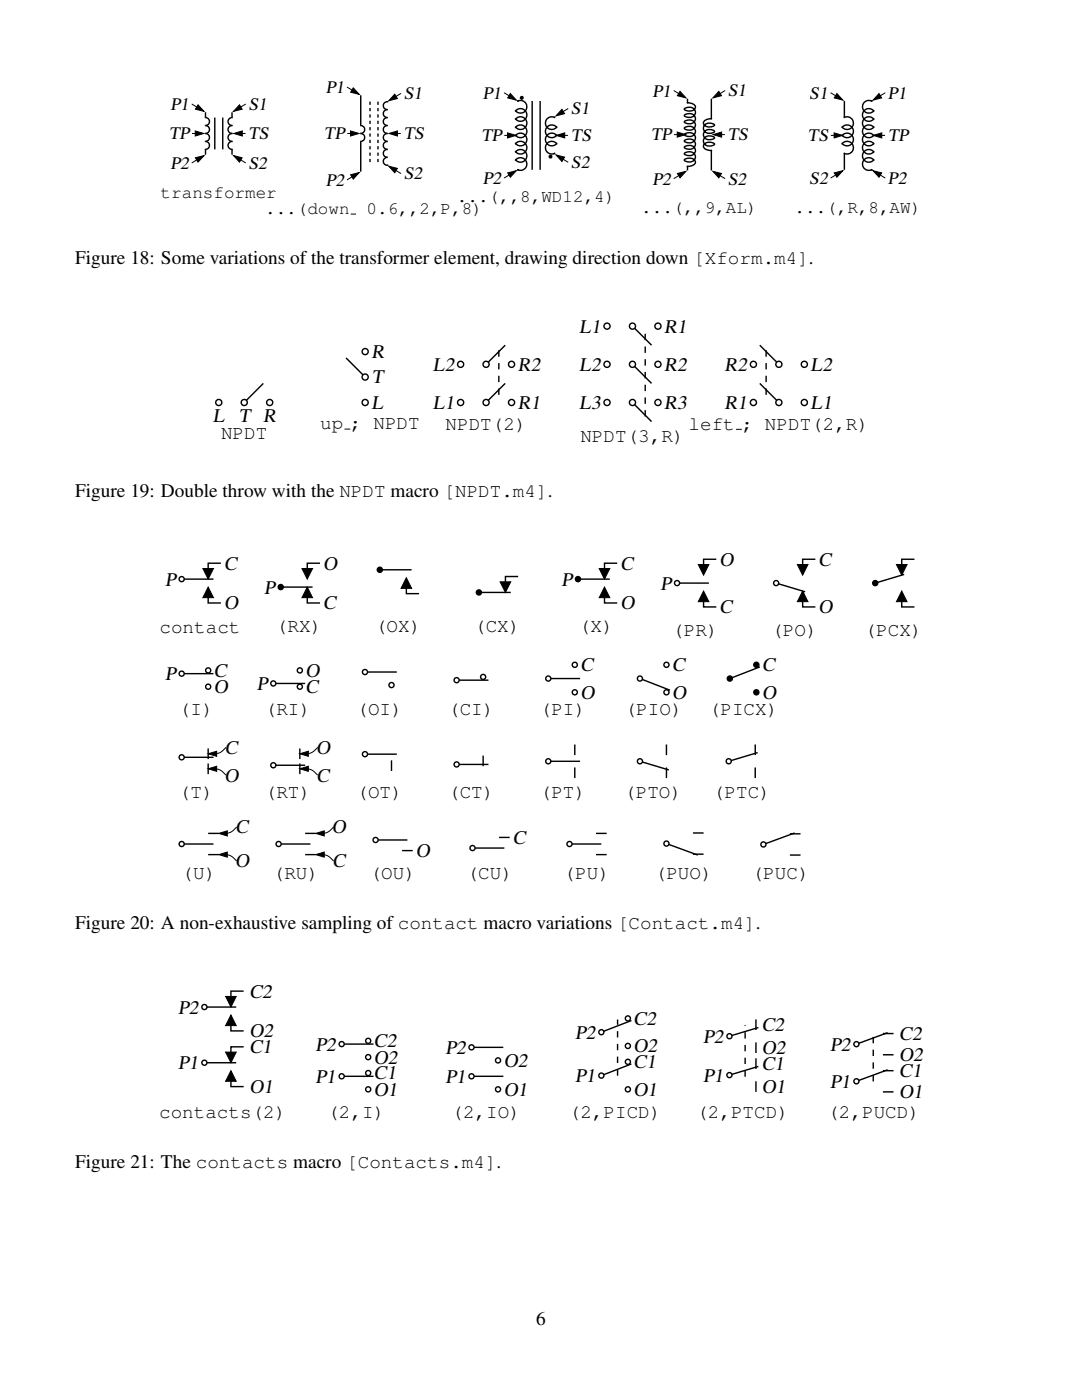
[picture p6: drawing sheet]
<svg xmlns="http://www.w3.org/2000/svg" width="216mm" height="279mm" viewBox="0 0 216 279" stroke-linecap="round" stroke-linejoin="round" font-family="sans-serif">
<g fill="none" stroke="#000" stroke-width=".28">
<path d="M72 19v6.1M137.2 19.7v.8a1.52 1.52 0 0 1 1.6 .8 1.37 1.37 0 0 1-2.3 .5 1.23 1.23 0 0 1 1.5-.4 1.23 1.23 0 0 1 .7 1.3 1.38 1.38 0 0 1-2.2 .4 1.23 1.23 0 0 1 1.5-.4 1.23 1.23 0 0 1 .7 1.3 1.38 1.38 0 0 1-2.2 .3 1.23 1.23 0 0 1 1.5-.3 1.23 1.23 0 0 1 .7 1.3 1.38 1.38 0 0 1-2.2 .3 1.23 1.23 0 0 1 1.5-.3 1.23 1.23 0 0 1 .7 1.2 1.38 1.38 0 0 1-2.2 .4 1.23 1.23 0 0 1 1.5-.4 1.23 1.23 0 0 1 .7 1.3 1.38 1.38 0 0 1-2.2 .3 1.23 1.23 0 0 1 1.5-.3 1.23 1.23 0 0 1 .7 1.3 1.38 1.38 0 0 1-2.2 .3 1.23 1.23 0 0 1 1.5-.3 1.23 1.23 0 0 1 .7 1.3 1.38 1.38 0 0 1-2.2 .3 1.23 1.23 0 0 1 1.5-.4 1.23 1.23 0 0 1 .7 1.3 1.38 1.38 0 0 1-2.2 .3 1.37 1.37 0 0 1 2.3 .5 1.31 1.31 0 0 1-1.6 .8v.8M141.9 19.7v4a1.52 1.52 0 0 0-1.5 .8 1.37 1.37 0 0 0 2.2 .5 1.23 1.23 0 0 0-1.5-.4 1.23 1.23 0 0 0-.7 1.3 1.38 1.38 0 0 0 2.2 .3 1.23 1.23 0 0 0-1.5-.3 1.23 1.23 0 0 0-.7 1.3 1.38 1.38 0 0 0 2.2 .3 1.23 1.23 0 0 0-1.5-.3 1.23 1.23 0 0 0-.7 1.3 1.38 1.38 0 0 0 2.2 .3 1.37 1.37 0 0 0-2.2 .4 1.31 1.31 0 0 0 1.5 .8v4M40.9 23.5h.1M40.9 25.1h.1M40.9 26.6h.1M40.9 28.2h.1M40.9 29.8h.1M41 23.5a.79 .79 0 0 1 .8 .8 .79 .79 0 0 1-.8 .8M41 25.1a.79 .79 0 0 1 .8 .7 .79 .79 0 0 1-.8 .8M41 26.6a.79 .79 0 0 1 .8 .8 .79 .79 0 0 1-.8 .8M41 28.2a.79 .79 0 0 1 .8 .8 .79 .79 0 0 1-.8 .8"/>
<path d="M41 22.4v1.1M41 29.8v1.1M42.9 23.5v6.3M44.4 23.5v6.3M46.3 28.2a.79 .79 0 0 0-.8 .8 .79 .79 0 0 0 .8 .8M46.3 26.6a.79 .79 0 0 0-.8 .8 .79 .79 0 0 0 .8 .8M46.3 25.1a.79 .79 0 0 0-.8 .7 .79 .79 0 0 0 .8 .8M46.3 23.5a.79 .79 0 0 0-.8 .8 .79 .79 0 0 0 .8 .8M46.3 23.5h.1M46.3 25.1h.1M46.3 26.6h.1M46.3 28.2h.1"/>
<path d="M46.3 29.8h.1M46.3 22.4v1.1M46.3 29.8v1.1M71.8 25.1h.2M71.8 26.6h.2M71.8 28.2h.2M72 25.1a.79 .79 0 0 1 .8 .7 .79 .79 0 0 1-.8 .8M72 26.6a.79 .79 0 0 1 .8 .8 .79 .79 0 0 1-.8 .8M72 28.2v6.1M77.3 33h.1M77.3 31.4a.79 .79 0 0 0-.8 .8 .79 .79 0 0 0 .8 .8M77.3 29.8a.79 .79 0 0 0-.8 .8 .79 .79 0 0 0 .8 .8"/>
<path d="M77.3 28.2a.79 .79 0 0 0-.8 .8 .79 .79 0 0 0 .8 .8M77.3 26.6a.79 .79 0 0 0-.8 .8 .79 .79 0 0 0 .8 .8M77.3 25.1a.79 .79 0 0 0-.8 .7 .79 .79 0 0 0 .8 .8M77.3 23.5a.79 .79 0 0 0-.8 .8 .79 .79 0 0 0 .8 .8M77.3 21.9a.79 .79 0 0 0-.8 .8 .79 .79 0 0 0 .8 .8M77.3 20.3a.79 .79 0 0 0-.8 .8 .79 .79 0 0 0 .8 .8M77.3 20.3h.1M77.3 23.5h.1M77.3 25.1h.1M77.3 26.6h.1M77.3 28.2h.1M77.3 29.8h.1"/>
<path d="M77.3 31.4h.1M77.3 21.9h.1M103.3 20.2h.1M103.3 20.2a1.27 1.27 0 0 1 1.7 .5 1.27 1.27 0 0 1-.4 1.6 1.27 1.27 0 0 1-1.7-.2 1.27 1.27 0 0 1 1.8-.1 1.27 1.27 0 0 1 0 1.9 1.27 1.27 0 0 1-1.8-.1 1.27 1.27 0 0 1 1.8-.2 1.27 1.27 0 0 1 0 1.9 1.27 1.27 0 0 1-1.8-.1 1.27 1.27 0 0 1 1.8-.1 1.27 1.27 0 0 1 0 1.8 1.27 1.27 0 0 1-1.8-.1 1.27 1.27 0 0 1 1.8-.1 1.27 1.27 0 0 1 0 1.9 1.27 1.27 0 0 1-1.8-.1 1.27 1.27 0 0 1 1.8-.2 1.27 1.27 0 0 1 0 1.9 1.27 1.27 0 0 1-1.8-.1 1.27 1.27 0 0 1 1.8-.1 1.27 1.27 0 0 1 0 1.8 1.27 1.27 0 0 1-1.8-.1 1.27 1.27 0 0 1 1.7-.2 1.27 1.27 0 0 1 .4 1.7 1.27 1.27 0 0 1-1.7 .5M103.3 33.9h.1M106.2 20.2v13.7M107.8 20.2v13.7M110.6 23.3v.1a1.27 1.27 0 0 0-1.6 .5 1.27 1.27 0 0 0 .4 1.7 1.27 1.27 0 0 0 1.7-.2 1.27 1.27 0 0 0-1.9-.1 1.27 1.27 0 0 0 0 1.8 1.27 1.27 0 0 0 1.9-.1 1.27 1.27 0 0 0-1.9-.1 1.27 1.27 0 0 0 0 1.9 1.27 1.27 0 0 0 1.9-.1 1.27 1.27 0 0 0-1.7-.3 1.27 1.27 0 0 0-.4 1.7 1.27 1.27 0 0 0 1.6 .5v.1M168.5 20.2v3.2a1.27 1.27 0 0 1 1.6 .5 1.27 1.27 0 0 1-.4 1.7 1.27 1.27 0 0 1-1.7-.2 1.27 1.27 0 0 1 1.9-.1 1.27 1.27 0 0 1 0 1.8 1.27 1.27 0 0 1-1.9-.1 1.27 1.27 0 0 1 1.9-.1 1.27 1.27 0 0 1 0 1.9 1.27 1.27 0 0 1-1.9-.1 1.27 1.27 0 0 1 1.7-.3 1.27 1.27 0 0 1 .4 1.7 1.27 1.27 0 0 1-1.6 .5v3.3M173.9 33.9h.1M173.9 20.2a1.27 1.27 0 0 0-1.6 .5 1.27 1.27 0 0 0 .3 1.6 1.27 1.27 0 0 0 1.7-.2 1.27 1.27 0 0 0-1.8-.1 1.27 1.27 0 0 0 0 1.9 1.27 1.27 0 0 0 1.8-.1 1.27 1.27 0 0 0-1.8-.2 1.27 1.27 0 0 0 0 1.9 1.27 1.27 0 0 0 1.8-.1 1.27 1.27 0 0 0-1.8-.1 1.27 1.27 0 0 0 0 1.8 1.27 1.27 0 0 0 1.8-.1 1.27 1.27 0 0 0-1.8-.1 1.27 1.27 0 0 0 0 1.9 1.27 1.27 0 0 0 1.8-.1 1.27 1.27 0 0 0-1.8-.2 1.27 1.27 0 0 0 0 1.9 1.27 1.27 0 0 0 1.8-.1 1.27 1.27 0 0 0-1.8-.1 1.27 1.27 0 0 0 0 1.8 1.27 1.27 0 0 0 1.8-.1 1.27 1.27 0 0 0-1.7-.2 1.27 1.27 0 0 0-.3 1.7 1.27 1.27 0 0 0 1.6 .5M173.9 20.2h.1"/>
</g>
<g fill="#000" stroke="#000" stroke-width=".2">
<path d="M70.5 17.5l1.2 1.3-1.7-.4zM78.8 18.8l.5 .9-1.7 .4zM101.8 18.7l1.2 1.3-1.7-.5zM135.7 18.2l1.2 1.3-1.7-.4zM143.4 18.2l.6 .9-1.8 .4zM167 18.7l1.2 1.3-1.7-.5zM175.4 18.7l.5 .8-1.7 .5zM39 26.1l1.7 .5-1.7 .5zM39.5 20.9l1.2 1.3-1.7-.4zM39 31.5l1.7-.4-1.2 1.3zM47.8 20.9l.5 .9-1.7 .4zM46.6 31.1l1.7 .4-.5 .9z"/>
<path d="M46.7 26.6l1.6-.5v1zM69.9 26.1l1.7 .5-1.7 .5zM70 34.9l1.7-.5-1.2 1.3zM77.6 33.2l1.7 .4-.5 .9zM77.6 26.6l1.7-.5v1zM101.3 26.5l1.7 .5-1.7 .5zM101.3 34.5l1.7-.4-1.2 1.3zM112.1 21.8l.6 .9-1.8 .4zM110.9 30.9l1.8 .5-.6 .8zM111 27l1.7-.5v1zM135.1 26.4l1.7 .5-1.7 .5zM135.2 34.6l1.7-.4-1.2 1.3z"/>
<path d="M142.2 34.2l1.8 .4-.6 .9zM142.3 26.9l1.7-.5v1zM166.4 26.5l1.7 .5-1.7 .5zM166.5 34.5l1.7-.4-1.2 1.3zM174.2 34.1l1.7 .4-.5 .9zM174.3 27l1.6-.5v1z"/>
</g>
<g fill="none" stroke="#000" stroke-width=".2">
<path d="M69.2 17.4l2.3 1.3M80 18.6l-2.2 1.4M100.6 18.5l2.2 1.4M134.4 18.1l2.3 1.3M144.7 18.1l-2.2 1.3M165.7 18.5l2.3 1.4M176.7 18.5l-2.3 1.4M38.3 20.8l2.2 1.3M38.3 26.6h2.1M40.5 31.2l-2.2 1.3M46.8 31.2l2.2 1.3M46.9 26.6h2.1"/>
<path d="M49 20.8l-2.2 1.3M69.3 26.6h2.1M71.5 34.6l-2.3 1.3M77.8 33.3l2.2 1.3M77.9 26.6h2.1M100.6 27h2.1M102.8 34.2l-2.2 1.3M111.2 31l2.2 1.4M111.2 27h2.1M113.4 21.7l-2.2 1.3M134.5 26.9h2.1M136.7 34.3l-2.3 1.4"/>
<path d="M142.5 34.3l2.2 1.4M142.5 26.9h2.1M165.8 27h2.1M168 34.2l-2.3 1.3M174.4 34.2l2.3 1.3M174.5 27h2.1M70 42.7h1"/>
<circle cx="102.9" cy="23.8" r=".07"/>
<circle cx="102.9" cy="30.3" r=".07"/>
<circle cx="102.9" cy="27" r=".07"/>
<circle cx="102.9" cy="31.9" r=".07"/>
<circle cx="102.9" cy="28.7" r=".07"/>
<circle cx="102.9" cy="25.4" r=".07"/>
<circle cx="102.9" cy="22.1" r=".07"/>
<circle cx="103.3" cy="20.2" r=".07"/>
<circle cx="103.3" cy="33.9" r=".07"/>
<circle cx="110.6" cy="30.6" r=".07"/>
<circle cx="110.6" cy="23.4" r=".07"/>
<circle cx="111.1" cy="27" r=".07"/>
<circle cx="111.1" cy="25.4" r=".07"/>
<circle cx="111.1" cy="28.7" r=".07"/>
<circle cx="137.2" cy="33.2" r=".07"/>
<circle cx="137.2" cy="20.5" r=".07"/>
<circle cx="141.9" cy="23.7" r=".07"/>
<circle cx="141.9" cy="30" r=".07"/>
<circle cx="168" cy="27" r=".07"/>
<circle cx="168" cy="28.7" r=".07"/>
<circle cx="168" cy="25.4" r=".07"/>
<circle cx="168.5" cy="30.6" r=".07"/>
<circle cx="168.5" cy="23.4" r=".07"/>
<circle cx="173.9" cy="20.2" r=".07"/>
<circle cx="173.9" cy="33.9" r=".07"/>
<circle cx="174.3" cy="23.8" r=".07"/>
<circle cx="174.3" cy="30.3" r=".07"/>
<circle cx="174.3" cy="27" r=".07"/>
<circle cx="174.3" cy="31.9" r=".07"/>
<circle cx="174.3" cy="28.7" r=".07"/>
<circle cx="174.3" cy="22.1" r=".07"/>
<circle cx="174.3" cy="25.4" r=".07"/>
</g>
<path d="M73.8 20.3v12.7M75.4 20.3v12.7" fill="none" stroke="#000" stroke-width=".28" stroke-dasharray=".6 .6" stroke-linecap="butt"/>
<g fill="#000" stroke="#000" stroke-width=".28">
<circle cx="104.1" cy="19.5" r=".25"/>
<circle cx="109.8" cy="31.3" r=".25"/>
</g>
<circle cx="43.7" cy="80.3" r=".61" fill="#fff" stroke="#000" stroke-width=".28"/>
<path d="M52.5 76.5l-3.8 3.8M48.7 80.3h.1M53.8 80.3h.1" fill="none" stroke="#000" stroke-width=".28"/>
<g fill="#fff" stroke="#000" stroke-width=".28">
<circle cx="48.7" cy="80.3" r=".61"/>
<circle cx="53.8" cy="80.3" r=".61"/>
<circle cx="72.9" cy="80.3" r=".61"/>
</g>
<path d="M69.1 71.4l3.8 3.8M72.9 75.2h.1M72.9 70.2h.1" fill="none" stroke="#000" stroke-width=".28"/>
<g fill="#fff" stroke="#000" stroke-width=".28">
<circle cx="72.9" cy="75.2" r=".61"/>
<circle cx="72.9" cy="70.2" r=".61"/>
</g>
<path d="M68.7 85.6h1.2" fill="none" stroke="#000" stroke-width=".2"/>
<circle cx="91.9" cy="80.3" r=".61" fill="#fff" stroke="#000" stroke-width=".28"/>
<path d="M100.8 76.5l-3.8 3.8M97 80.3h.1M102.1 80.3h.1" fill="none" stroke="#000" stroke-width=".28"/>
<g fill="#fff" stroke="#000" stroke-width=".28">
<circle cx="97" cy="80.3" r=".61"/>
<circle cx="102.1" cy="80.3" r=".61"/>
<circle cx="91.9" cy="72.7" r=".61"/>
</g>
<path d="M97 72.7h.1M100.8 68.9l-3.8 3.8M102.1 72.7h.1" fill="none" stroke="#000" stroke-width=".28"/>
<g fill="#fff" stroke="#000" stroke-width=".28">
<circle cx="97" cy="72.7" r=".61"/>
<circle cx="102.1" cy="72.7" r=".61"/>
</g>
<path d="M99.5 78.8v-9.5" fill="none" stroke="#000" stroke-width=".28" stroke-dasharray="1.3 1.3" stroke-linecap="butt"/>
<circle cx="121.1" cy="65.1" r=".61" fill="#fff" stroke="#000" stroke-width=".28"/>
<path d="M126.2 65.1h.1M126.2 65.1l3.8 3.8M131.3 65.1h.1" fill="none" stroke="#000" stroke-width=".28"/>
<g fill="#fff" stroke="#000" stroke-width=".28">
<circle cx="126.2" cy="65.1" r=".61"/>
<circle cx="131.3" cy="65.1" r=".61"/>
<circle cx="121.1" cy="72.7" r=".61"/>
</g>
<path d="M126.2 72.7h.1M126.2 72.7l3.8 3.8M131.3 72.7h.1" fill="none" stroke="#000" stroke-width=".28"/>
<g fill="#fff" stroke="#000" stroke-width=".28">
<circle cx="126.2" cy="72.7" r=".61"/>
<circle cx="131.3" cy="72.7" r=".61"/>
<circle cx="121.1" cy="80.3" r=".61"/>
</g>
<path d="M126.2 80.3h.1M126.2 80.3l3.8 3.8M131.3 80.3h.1" fill="none" stroke="#000" stroke-width=".28"/>
<g fill="#fff" stroke="#000" stroke-width=".28">
<circle cx="126.2" cy="80.3" r=".61"/>
<circle cx="131.3" cy="80.3" r=".61"/>
</g>
<path d="M128.7 66.6v17.2" fill="none" stroke="#000" stroke-width=".28" stroke-dasharray="1.3 1.3" stroke-linecap="butt"/>
<circle cx="160.5" cy="80.3" r=".61" fill="#fff" stroke="#000" stroke-width=".28"/>
<path d="M151.6 76.5l3.8 3.8M150.3 80.3h.1M155.4 80.3h.1" fill="none" stroke="#000" stroke-width=".28"/>
<g fill="#fff" stroke="#000" stroke-width=".28">
<circle cx="155.4" cy="80.3" r=".61"/>
<circle cx="150.3" cy="80.3" r=".61"/>
<circle cx="160.5" cy="72.7" r=".61"/>
</g>
<path d="M150.3 72.7h.1M151.6 68.9l3.8 3.8M155.4 72.7h.1" fill="none" stroke="#000" stroke-width=".28"/>
<g fill="#fff" stroke="#000" stroke-width=".28">
<circle cx="155.4" cy="72.7" r=".61"/>
<circle cx="150.3" cy="72.7" r=".61"/>
</g>
<path d="M152.9 78.8v-9.5" fill="none" stroke="#000" stroke-width=".28" stroke-dasharray="1.3 1.3" stroke-linecap="butt"/>
<path d="M146.9 85.7h1.1" fill="none" stroke="#000" stroke-width=".2"/>
<circle cx="36.2" cy="115.6" r=".51" fill="#fff" stroke="#000" stroke-width=".28"/>
<g fill="none" stroke="#000" stroke-width=".28">
<path d="M36.8 115.6h5.8M41.5 117.5v2.8h2.6M44.1 112.4h-2.6v2.9M56.5 117.2h5.9M61.3 117.5v2.8h2.6M63.9 112.4h-2.6v2.9M76.3 113.7h5.8M81.1 115.6v2.9h2.5M96.1 118.2h5.8M103.4 115.1h-2.5v2.8M115.8 115.6h5.9M120.6 117.5v2.8h2.6"/>
<path d="M123.2 112.4h-2.6v2.9"/>
</g>
<path d="M40.5 113.5h2.1l-1.1 2.1zM41.5 117.2l1.1 2.1h-2.1zM60.3 113.5h2.1l-1.1 2.1zM61.3 117.2l1.1 2.1h-2.1zM81.1 115.3l1 2.1h-2.1zM99.8 116.1h2.1l-1 2.1zM119.6 113.5h2.1l-1.1 2.1zM120.6 117.2l1.1 2.1h-2.1z" fill="#000" stroke="#000" stroke-width=".2"/>
<g fill="#000" stroke="#000" stroke-width=".28">
<circle cx="56" cy="117.2" r=".51"/>
<circle cx="75.8" cy="113.7" r=".51"/>
<circle cx="95.6" cy="118.2" r=".51"/>
<circle cx="115.3" cy="115.6" r=".51"/>
</g>
<circle cx="135.1" cy="116.4" r=".51" fill="#fff" stroke="#000" stroke-width=".28"/>
<path d="M139.3 112.7h2.1l-1 2.1zM140.4 118l1 2.1h-2.1z" fill="#000" stroke="#000" stroke-width=".2"/>
<path d="M135.6 116.4h5.8M140.4 118.3v2.8h2.5M142.9 111.6h-2.5v2.9" fill="none" stroke="#000" stroke-width=".28"/>
<circle cx="154.9" cy="116.4" r=".51" fill="#fff" stroke="#000" stroke-width=".28"/>
<path d="M159.1 112.7h2.1l-1 2.1zM178.9 112.7h2.1l-1.1 2.1zM160.2 118l1 2.1h-2.1zM179.9 118l1.1 2.1h-2.1z" fill="#000" stroke="#000" stroke-width=".2"/>
<path d="M155.4 116.5l5.2 1.6M160.2 118.3v2.8h2.5M162.7 111.6h-2.5v2.9M179.9 118.3v2.8h2.6M180.4 114.6l-5.3 1.6M182.5 111.6h-2.6v2.9" fill="none" stroke="#000" stroke-width=".28"/>
<circle cx="174.6" cy="116.4" r=".51" fill="#000" stroke="#000" stroke-width=".28"/>
<circle cx="36.2" cy="134.4" r=".51" fill="#fff" stroke="#000" stroke-width=".28"/>
<path d="M36.8 134.4h5.8" fill="none" stroke="#000" stroke-width=".28"/>
<g fill="#fff" stroke="#000" stroke-width=".28">
<circle cx="41.5" cy="133.8" r=".51"/>
<circle cx="41.5" cy="137" r=".51"/>
<circle cx="54.5" cy="136.4" r=".51"/>
</g>
<path d="M55 136.4h5.9" fill="none" stroke="#000" stroke-width=".28"/>
<g fill="#fff" stroke="#000" stroke-width=".28">
<circle cx="59.8" cy="137" r=".51"/>
<circle cx="59.8" cy="133.8" r=".51"/>
<circle cx="72.8" cy="134.1" r=".51"/>
</g>
<path d="M73.3 134.1h5.9" fill="none" stroke="#000" stroke-width=".28"/>
<g fill="#fff" stroke="#000" stroke-width=".28">
<circle cx="78.1" cy="136.7" r=".51"/>
<circle cx="91.1" cy="135.7" r=".51"/>
</g>
<path d="M91.6 135.7h5.9" fill="none" stroke="#000" stroke-width=".28"/>
<g fill="#fff" stroke="#000" stroke-width=".28">
<circle cx="96.4" cy="135.1" r=".51"/>
<circle cx="109.4" cy="135.4" r=".51"/>
<circle cx="114.7" cy="132.7" r=".51"/>
<circle cx="114.7" cy="138.2" r=".51"/>
</g>
<path d="M109.9 135.4h5.9" fill="none" stroke="#000" stroke-width=".28"/>
<g fill="#fff" stroke="#000" stroke-width=".28">
<circle cx="127.7" cy="135.4" r=".51"/>
<circle cx="133" cy="132.7" r=".51"/>
<circle cx="133" cy="138.2" r=".51"/>
</g>
<path d="M128.2 135.6l5.5 2.1M151.6 133.1l-5.5 2.1" fill="none" stroke="#000" stroke-width=".28"/>
<g fill="#000" stroke="#000" stroke-width=".28">
<circle cx="145.6" cy="135.4" r=".51"/>
<circle cx="150.9" cy="132.7" r=".51"/>
<circle cx="150.9" cy="138.2" r=".51"/>
</g>
<circle cx="36.2" cy="151.1" r=".51" fill="#fff" stroke="#000" stroke-width=".28"/>
<path d="M36.8 151.1h5.8M41.5 149.4v2.1M41.5 152.4v2.1" fill="none" stroke="#000" stroke-width=".28"/>
<path d="M41.5 150.4l1.7-.5v1zM41.5 153.4l1.7-.5v1z" fill="#000" stroke="#000" stroke-width=".2"/>
<path d="M41.8 153.4l1.8 .1a3.1 3.1 0 0 1 1.5 1.2M45.1 149.2a3.1 3.1 0 0 1-3.3 1.2" fill="none" stroke="#000" stroke-width=".2"/>
<circle cx="54.5" cy="152.7" r=".51" fill="#fff" stroke="#000" stroke-width=".28"/>
<path d="M55 152.7h5.9M59.8 149.4v2.1M59.8 152.4v2.1" fill="none" stroke="#000" stroke-width=".28"/>
<path d="M59.8 150.4l1.7-.5v1zM59.8 153.4l1.7-.5v1z" fill="#000" stroke="#000" stroke-width=".2"/>
<path d="M60.1 153.4l1.7 .1a3.1 3.1 0 0 1 1.6 1.2M63.4 149.2a3.1 3.1 0 0 1-3.3 1.2" fill="none" stroke="#000" stroke-width=".2"/>
<circle cx="72.8" cy="150.5" r=".51" fill="#fff" stroke="#000" stroke-width=".28"/>
<path d="M73.3 150.5h5.9M78.1 151.7v2.2" fill="none" stroke="#000" stroke-width=".28"/>
<circle cx="91.1" cy="152.6" r=".51" fill="#fff" stroke="#000" stroke-width=".28"/>
<path d="M91.6 152.6h5.9M96.4 150.8v2.1" fill="none" stroke="#000" stroke-width=".28"/>
<circle cx="109.4" cy="151.9" r=".51" fill="#fff" stroke="#000" stroke-width=".28"/>
<path d="M109.9 151.9h5.9M114.7 148.6v2.1M114.7 153.2v2.1" fill="none" stroke="#000" stroke-width=".28"/>
<circle cx="127.7" cy="151.9" r=".51" fill="#fff" stroke="#000" stroke-width=".28"/>
<path d="M128.2 152.1l5.3 1.6M133 148.6v2.1M133 153.2v2.1" fill="none" stroke="#000" stroke-width=".28"/>
<circle cx="145.4" cy="151.9" r=".51" fill="#fff" stroke="#000" stroke-width=".28"/>
<path d="M150.7 148.6v2.1M150.7 153.2v2.1M151.2 150.2l-5.3 1.6" fill="none" stroke="#000" stroke-width=".28"/>
<circle cx="36.2" cy="168.4" r=".51" fill="#fff" stroke="#000" stroke-width=".28"/>
<path d="M36.8 168.4h5.8M41.5 166.3h2.2M41.5 170.6h2.2" fill="none" stroke="#000" stroke-width=".28"/>
<path d="M43.7 166.3l1.7-.5v1zM43.7 170.6l1.7-.6v1.1z" fill="#000" stroke="#000" stroke-width=".2"/>
<path d="M43.9 170.6l1.8 .1a3.1 3.1 0 0 1 1.5 1.1M47.2 165.1a3.1 3.1 0 0 1-3.3 1.2" fill="none" stroke="#000" stroke-width=".2"/>
<circle cx="55.6" cy="168.4" r=".51" fill="#fff" stroke="#000" stroke-width=".28"/>
<path d="M56.1 168.4h5.8M60.9 170.6h2.1M60.9 166.3h2.1" fill="none" stroke="#000" stroke-width=".28"/>
<path d="M63 166.3l1.7-.5v1zM63 170.6l1.7-.6v1.1z" fill="#000" stroke="#000" stroke-width=".2"/>
<path d="M63.2 170.6l1.8 .1a3.1 3.1 0 0 1 1.6 1.1M66.6 165.1a3.1 3.1 0 0 1-3.4 1.2" fill="none" stroke="#000" stroke-width=".2"/>
<circle cx="74.9" cy="167.6" r=".51" fill="#fff" stroke="#000" stroke-width=".28"/>
<path d="M75.5 167.6h5.8M80.2 169.8h2.2" fill="none" stroke="#000" stroke-width=".28"/>
<circle cx="94.3" cy="169.2" r=".51" fill="#fff" stroke="#000" stroke-width=".28"/>
<path d="M94.8 169.2h5.8M99.6 167.1h2.1" fill="none" stroke="#000" stroke-width=".28"/>
<circle cx="113.6" cy="168.4" r=".51" fill="#fff" stroke="#000" stroke-width=".28"/>
<path d="M114.1 168.4h5.9M118.9 166.3h2.1M118.9 170.6h2.1" fill="none" stroke="#000" stroke-width=".28"/>
<circle cx="133" cy="168.4" r=".51" fill="#fff" stroke="#000" stroke-width=".28"/>
<path d="M133.5 168.5l5.7 2.1M138.3 166.2h2.1M138.3 170.5h2.1" fill="none" stroke="#000" stroke-width=".28"/>
<circle cx="152.3" cy="168.5" r=".51" fill="#fff" stroke="#000" stroke-width=".28"/>
<path d="M157.6 166.4h2.1M157.6 170.6h2.1M158.6 166.2l-5.8 2.2" fill="none" stroke="#000" stroke-width=".28"/>
<circle cx="40.8" cy="212.1" r=".51" fill="#fff" stroke="#000" stroke-width=".28"/>
<path d="M41.3 212.1h5.8M46.1 214v2.9h2.5M48.6 208.9h-2.5v2.9" fill="none" stroke="#000" stroke-width=".28"/>
<path d="M45 210h2.1l-1 2.1zM46.1 213.7l1 2.1h-2.1z" fill="#000" stroke="#000" stroke-width=".2"/>
<circle cx="40.8" cy="201" r=".51" fill="#fff" stroke="#000" stroke-width=".28"/>
<path d="M48.6 197.8h-2.5v2.9M41.3 201h5.8M46.1 202.9v2.8h2.5" fill="none" stroke="#000" stroke-width=".28"/>
<path d="M45 198.9h2.1l-1 2.1zM46.1 202.6l1 2.1h-2.1z" fill="#000" stroke="#000" stroke-width=".2"/>
<circle cx="68.2" cy="214.8" r=".51" fill="#fff" stroke="#000" stroke-width=".28"/>
<path d="M68.7 214.8h5.8" fill="none" stroke="#000" stroke-width=".28"/>
<g fill="#fff" stroke="#000" stroke-width=".28">
<circle cx="73.5" cy="214.2" r=".51"/>
<circle cx="73.5" cy="217.4" r=".51"/>
<circle cx="68.2" cy="208.4" r=".51"/>
</g>
<path d="M68.7 208.4h5.8" fill="none" stroke="#000" stroke-width=".28"/>
<g fill="#fff" stroke="#000" stroke-width=".28">
<circle cx="73.5" cy="207.7" r=".51"/>
<circle cx="73.5" cy="211" r=".51"/>
<circle cx="94.1" cy="214.8" r=".51"/>
</g>
<path d="M94.6 214.8h5.8" fill="none" stroke="#000" stroke-width=".28"/>
<g fill="#fff" stroke="#000" stroke-width=".28">
<circle cx="99.4" cy="217.4" r=".51"/>
<circle cx="94.1" cy="209" r=".51"/>
</g>
<path d="M94.6 209h5.8" fill="none" stroke="#000" stroke-width=".28"/>
<g fill="#fff" stroke="#000" stroke-width=".28">
<circle cx="99.4" cy="211.6" r=".51"/>
<circle cx="120" cy="214.7" r=".51"/>
<circle cx="125.3" cy="211.9" r=".51"/>
<circle cx="125.3" cy="217.4" r=".51"/>
</g>
<path d="M126 212.3l-5.5 2.2" fill="none" stroke="#000" stroke-width=".28"/>
<g fill="#fff" stroke="#000" stroke-width=".28">
<circle cx="120" cy="206" r=".51"/>
<circle cx="125.3" cy="203.2" r=".51"/>
<circle cx="125.3" cy="208.7" r=".51"/>
</g>
<path d="M126 203.7l-5.5 2.1" fill="none" stroke="#000" stroke-width=".28"/>
<path d="M123.2 214.7v-11.2" fill="none" stroke="#000" stroke-width=".28" stroke-dasharray="1.3 1.3" stroke-linecap="butt"/>
<circle cx="145.6" cy="214.6" r=".51" fill="#fff" stroke="#000" stroke-width=".28"/>
<path d="M150.8 211.2v2.1M150.8 215.8v2.1M151.3 212.8l-5.3 1.6" fill="none" stroke="#000" stroke-width=".28"/>
<circle cx="145.6" cy="206.8" r=".51" fill="#fff" stroke="#000" stroke-width=".28"/>
<path d="M150.8 203.4v2.2M150.8 208v2.1M151.3 205.1l-5.3 1.6" fill="none" stroke="#000" stroke-width=".28"/>
<path d="M148.7 214.9v-10.3" fill="none" stroke="#000" stroke-width=".28" stroke-dasharray="1.3 1.3" stroke-linecap="butt"/>
<circle cx="170.9" cy="215.8" r=".51" fill="#fff" stroke="#000" stroke-width=".28"/>
<path d="M176.2 213.7h2.1M176.2 217.9h2.1M177.1 213.5l-5.7 2.1" fill="none" stroke="#000" stroke-width=".28"/>
<circle cx="170.9" cy="208.4" r=".51" fill="#fff" stroke="#000" stroke-width=".28"/>
<path d="M176.2 206.3h2.1M176.2 210.5h2.1M177.1 206.1l-5.7 2.1" fill="none" stroke="#000" stroke-width=".28"/>
<path d="M174.2 215.8v-9.9" fill="none" stroke="#000" stroke-width=".28" stroke-dasharray="1.3 1.3" stroke-linecap="butt"/>
<g font-size="3.8">
<text x="15" y="52.6">Figure 18: Some variations of the transformer element, drawing direction down [Xform.m4].</text>
<text x="74.1" y="71.5">R</text>
<text x="115.6" y="66.4">L1</text>
<text x="132.5" y="66.4">R1</text>
<text x="74.1" y="76.5">T</text>
<text x="86.4" y="74">L2</text>
<text x="103.3" y="74">R2</text>
<text x="115.6" y="74">L2</text>
<text x="132.5" y="74">R2</text>
<text x="144.6" y="74">R2</text>
<text x="161.7" y="74">L2</text>
<text x="74.1" y="81.6">L</text>
<text x="86.4" y="81.6">L1</text>
<text x="103.3" y="81.6">R1</text>
<text x="115.6" y="81.6">L3</text>
<text x="132.5" y="81.6">R3</text>
<text x="144.6" y="81.6">R1</text>
<text x="161.7" y="81.6">L1</text>
<text x="42.5" y="84.2">L T R</text>
<text x="44.1" y="87.6">NPDT</text>
<text x="63.9" y="85.7">up ; NPDT</text>
<text x="88.9" y="85.8">NPDT(2)</text>
<text x="115.8" y="88.1">NPDT(3,R)</text>
<text x="137.4" y="85.8">left ; NPDT(2,R)</text>
<text x="15" y="99.1">Figure 19: Double throw with the NPDT macro [NPDT.m4].</text>
<text x="44.7" y="113.7">C</text>
<text x="64.5" y="113.7">O</text>
<text x="123.8" y="113.7">C</text>
<text x="143.6" y="112.9">O</text>
<text x="163.3" y="112.9">C</text>
<text x="33" y="116.9">P</text>
<text x="52.7" y="118.4">P</text>
<text x="112" y="116.9">P</text>
<text x="131.8" y="117.7">P</text>
<text x="44.7" y="121.6">O</text>
<text x="64.5" y="121.6">C</text>
<text x="123.8" y="121.6">O</text>
<text x="143.6" y="122.4">C</text>
<text x="163.3" y="122.4">O</text>
<text x="31.8" y="126.3">contact</text>
<text x="55.1" y="126.2">(RX)</text>
<text x="74.8" y="126.2">(OX)</text>
<text x="94.6" y="126.2">(CX)</text>
<text x="115.5" y="126.2">(X)</text>
<text x="134.1" y="127">(PR)</text>
<text x="153.9" y="127">(PO)</text>
<text x="172.5" y="127">(PCX)</text>
<text x="33" y="135.7">P</text>
<text x="42.7" y="135.1">C</text>
<text x="51.2" y="137.7">P</text>
<text x="61" y="135.1">O</text>
<text x="115.8" y="134">C</text>
<text x="134.1" y="134">C</text>
<text x="152.1" y="134">C</text>
<text x="35.7" y="142.8">(I)</text>
<text x="42.7" y="138.3">O</text>
<text x="52.8" y="142.8">(RI)</text>
<text x="61" y="138.3">C</text>
<text x="71.1" y="142.8">(OI)</text>
<text x="89.4" y="142.8">(CI)</text>
<text x="107.7" y="142.8">(PI)</text>
<text x="115.8" y="139.5">O</text>
<text x="124.7" y="142.8">(PIO)</text>
<text x="134.1" y="139.5">O</text>
<text x="141.4" y="142.8">(PICX)</text>
<text x="152.1" y="139.5">O</text>
<text x="44.8" y="156">O</text>
<text x="44.9" y="150.4">C</text>
<text x="63.1" y="150.4">O</text>
<text x="63.2" y="156">C</text>
<text x="35.7" y="159.3">(T)</text>
<text x="52.8" y="159.3">(RT)</text>
<text x="71.1" y="159.3">(OT)</text>
<text x="89.4" y="159.3">(CT)</text>
<text x="107.7" y="159.3">(PT)</text>
<text x="124.6" y="159.3">(PTO)</text>
<text x="142.3" y="159.3">(PTC)</text>
<text x="47" y="166.3">C</text>
<text x="66.2" y="166.3">O</text>
<text x="46.9" y="173.1">O</text>
<text x="66.3" y="173.1">C</text>
<text x="83" y="171">O</text>
<text x="102.3" y="168.4">C</text>
<text x="36.2" y="175.3">(U)</text>
<text x="54.4" y="175.3">(RU)</text>
<text x="73.8" y="175.3">(OU)</text>
<text x="93.1" y="175.3">(CU)</text>
<text x="112.5" y="175.3">(PU)</text>
<text x="130.7" y="175.3">(PUO)</text>
<text x="150" y="175.3">(PUC)</text>
<text x="15" y="185.3">Figure 20: A non-exhaustive sampling of contact macro variations [Contact.m4].</text>
<text x="35.6" y="202.3">P2</text>
<text x="49.8" y="199.1">C2</text>
<text x="49.8" y="207">O2</text>
<text x="63" y="209.7">P2</text>
<text x="74.6" y="209">C2</text>
<text x="114.8" y="207.3">P2</text>
<text x="126.4" y="204.5">C2</text>
<text x="140.3" y="208.1">P2</text>
<text x="152" y="205.8">C2</text>
<text x="165.7" y="209.7">P2</text>
<text x="179.4" y="207.6">C2</text>
<text x="35.6" y="213.4">P1</text>
<text x="49.8" y="210.2">C1</text>
<text x="74.6" y="215.4">C1</text>
<text x="74.6" y="212.3">O2</text>
<text x="88.9" y="210.3">P2</text>
<text x="100.5" y="212.9">O2</text>
<text x="114.8" y="216">P1</text>
<text x="126.4" y="213.2">C1</text>
<text x="126.4" y="210">O2</text>
<text x="140.3" y="215.9">P1</text>
<text x="152" y="213.6">C1</text>
<text x="152" y="210.4">O2</text>
<text x="179.4" y="215">C1</text>
<text x="179.4" y="211.8">O2</text>
<text x="49.8" y="218.1">O1</text>
<text x="63" y="216.1">P1</text>
<text x="74.6" y="218.7">O1</text>
<text x="88.9" y="216.1">P1</text>
<text x="100.5" y="218.7">O1</text>
<text x="126.4" y="218.7">O1</text>
<text x="152" y="218.1">O1</text>
<text x="165.7" y="217.1">P1</text>
<text x="179.4" y="219.2">O1</text>
<text x="31.7" y="223.1">contacts(2)</text>
<text x="65.3" y="223.1">(2,I)</text>
<text x="90.1" y="223.1">(2,IO)</text>
<text x="113.5" y="223.1">(2,PICD)</text>
<text x="138.9" y="223.1">(2,PTCD)</text>
<text x="165.1" y="223.1">(2,PUCD)</text>
<text x="15" y="233.1">Figure 21: The contacts macro [Contacts.m4].</text>
<text x="107" y="264.4">6</text>
</g>
<g font-size="3.5">
<text x="34" y="22">P1</text>
<text x="49.6" y="21.9">S1</text>
<text x="65" y="18.6">P1</text>
<text x="80.6" y="19.8">S1</text>
<text x="96.3" y="19.7">P1</text>
<text x="113.9" y="22.8">S1</text>
<text x="130.2" y="19.3">P1</text>
<text x="145.2" y="19.2">S1</text>
<text x="161.5" y="19.7">S1</text>
<text x="177.2" y="19.7">P1</text>
<text x="33.7" y="27.8">TP</text>
<text x="49.5" y="27.8">TS</text>
<text x="64.6" y="27.8">TP</text>
<text x="80.5" y="27.8">TS</text>
<text x="96" y="28.2">TP</text>
<text x="113.9" y="28.2">TS</text>
<text x="129.8" y="28">TP</text>
<text x="145.2" y="28">TS</text>
<text x="161.1" y="28.2">TS</text>
<text x="177.1" y="28.2">TP</text>
<text x="34" y="33.7">P2</text>
<text x="49.6" y="33.7">S2</text>
<text x="80.6" y="35.8">S2</text>
<text x="113.9" y="33.6">S2</text>
<text x="32.1" y="39.6">transformer</text>
<text x="65" y="37.1">P2</text>
<text x="91.2" y="40.2">...(,,8,WD12,4)</text>
<text x="96.3" y="36.7">P2</text>
<text x="130.2" y="36.9">P2</text>
<text x="145.2" y="36.8">S2</text>
<text x="161.5" y="36.7">S2</text>
<text x="177.2" y="36.7">P2</text>
<text x="52.9" y="42.8">...(down</text>
<text x="73.2" y="42.8">0.6,,2,P,8)</text>
<text x="128" y="42.5">...(,,9,AL)</text>
<text x="158.5" y="42.5">...(,R,8,AW)</text>
</g>
</svg>
